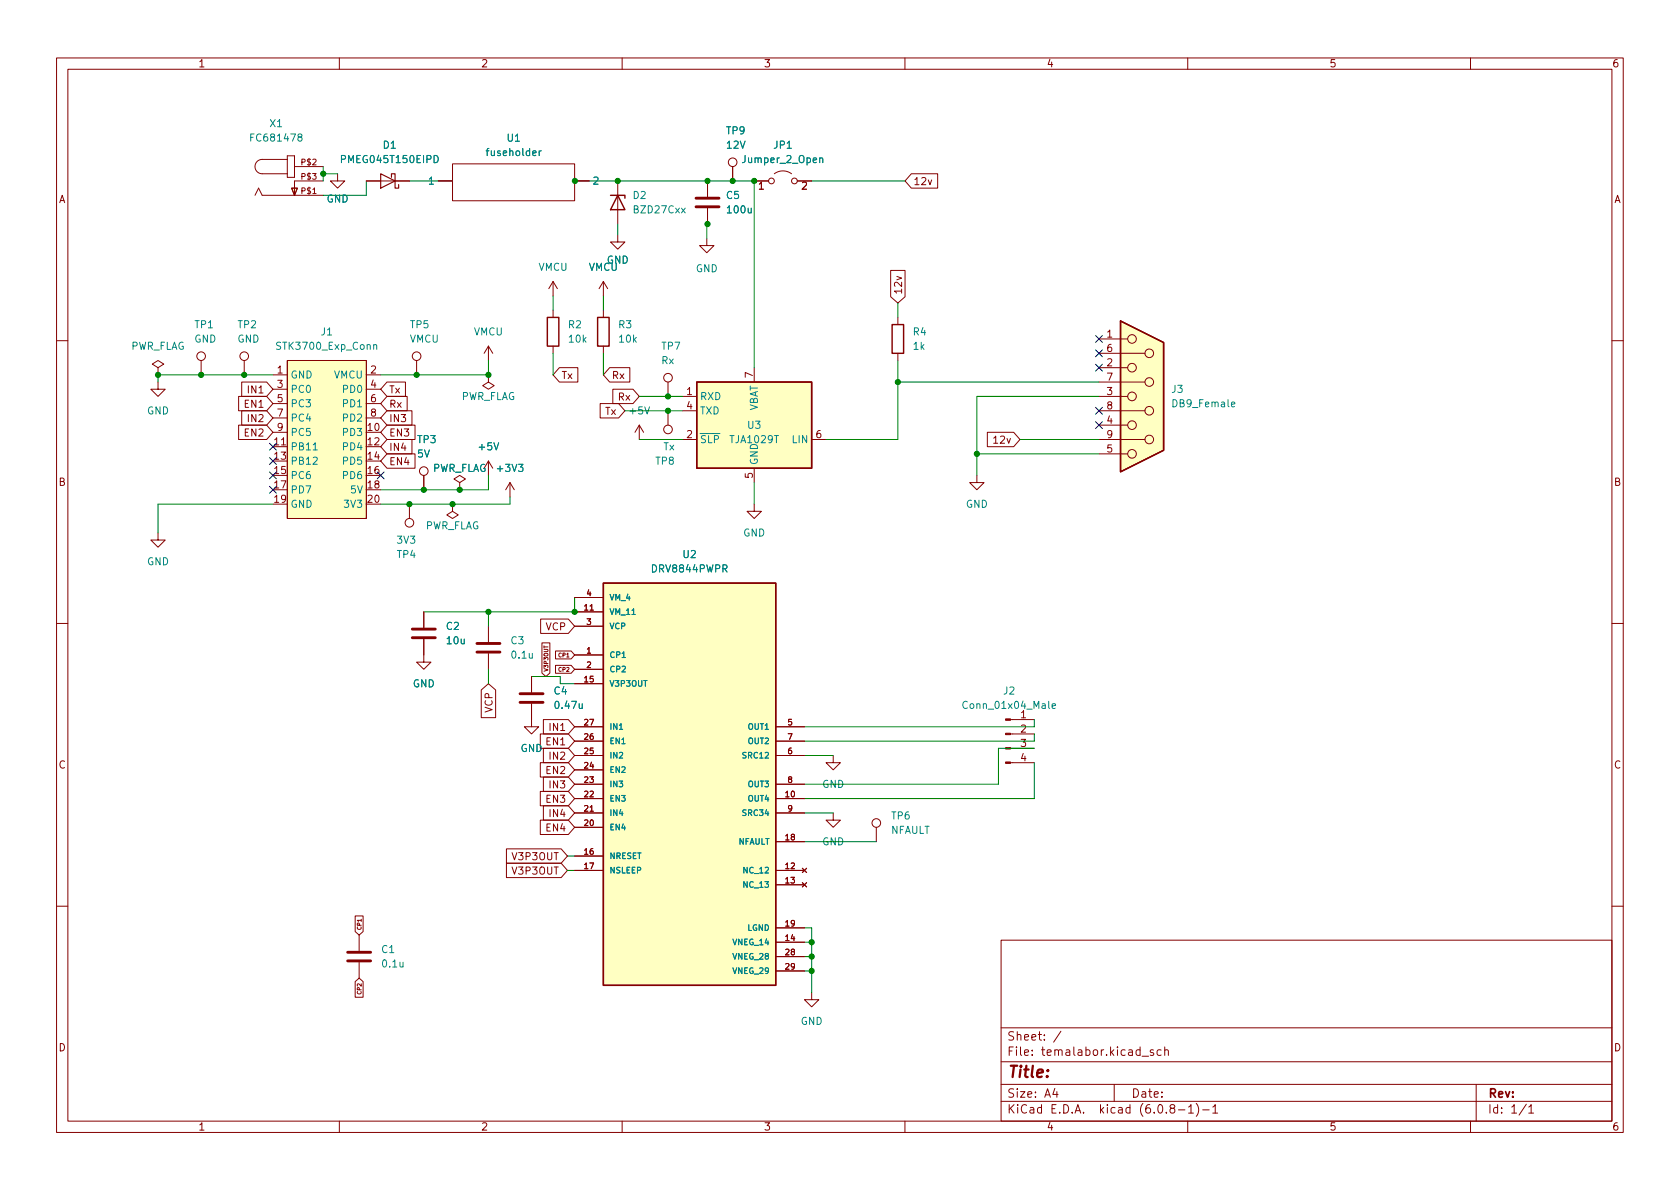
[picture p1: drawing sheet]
<svg xmlns="http://www.w3.org/2000/svg" width="297mm" height="210mm" viewBox="0 0 297 210" stroke-linecap="round" stroke-linejoin="round" font-family="sans-serif">
<g fill="none" stroke="#840000" stroke-width=".18">
<path d="M10 10.2h277v190.1h-277zM12 12.2h273v186.1h-273zM60 10.2v2M110 10.2v2M160 10.2v2M210 10.2v2M260 10.2v2M45.1 34.5l.6-1.2 .7 1.2h10.7M50.8 28.2h-4.4a1.27 1.27 0 0 0-1.3 1.3 1.27 1.27 0 0 0 1.3 1.2h4.4M50.8 27.6h1.3v3.8h-1.3zM51.6 33.3h1l-.5 1.2zM52.1 29.5h5"/>
<path d="M57.1 32h-5v2.5M59.7 30.7v1.3h1.3l-1.3 1.3-1.3-1.3h1.3M64.8 32h7.6M77.5 32h2.5M80 29h21.6v6.5h-21.6zM101.7 32h2.5M109.2 32v7.6M125.1 32v2.8M125.1 36.8v2.8M129.5 29.5v2.5M133.3 32h2.6M136.9 30.7a2.54 2.54 0 0 1 3.1 0"/>
<path d="M141 32h2.5M161.1 30.7h4.7v2.6h-4.7l-1.1-1.3zM97.8 49.8l-.8 1.2M97.8 49.8v2.5M97.8 54.9v1.2M97.8 49.8l.8 1.2M106.7 49.8l-.8 1.2M106.7 49.8v2.5M106.7 54.9v1.2M106.7 49.8l.7 1.2M109.2 41.5v1.3h1.3l-1.3 1.3-1.3-1.3h1.3M125 42.2v1.2h1.2l-1.2 1.3-1.3-1.3h1.3"/>
<path d="M157.5 47.8h2.5v4.7l-1.3 1.1-1.2-1.1zM158.7 56.1v1.3M194.3 59.9h5.1M10 60.2h2M27.9 67.6v1.2h1.3l-1.3 1.3-1.2-1.3h1.2M27.9 65l1.1-.6-1.1-.7-1 .7 1 .6v1.3M27.9 66.3h.1M35.6 63.7v2.6M42.2 70.1h4.9l1.2 1.3-1.2 1.2h-4.9zM42.2 75.2h4.9l1.2 1.2-1.2 1.3h-4.9zM42.7 72.6h4.4l1.2 1.3-1.2 1.3h-4.4zM42.7 67.6h4.4l1.2 1.2-1.2 1.3h-4.4z"/>
<path d="M43.2 63.7v2.6M48.3 66.3h2.5M48.3 79h2.5M48.3 68.8h2.5M48.3 71.4h2.5M48.3 73.9h2.5M48.3 76.4h2.5M50.8 63.7h14v28h-14zM64.8 66.3h2.5M64.8 68.8h2.5M64.8 71.4h2.5M64.8 73.9h2.5"/>
<path d="M68.4 67.6h3.3v2.5h-3.3l-1.1-1.3zM68.4 75.2h5v2.5h-5l-1.1-1.3zM68.4 70.1h3.6v2.5h-3.6l-1.1-1.2zM68.4 72.6h4.4v2.6h-4.4l-1.1-1.3zM68.4 77.7h4.4v2.6h-4.4l-1.1-1.3zM73.7 63.7v2.6M86.4 66.3v1.3l1 .6-1 .6-1.1-.6 1.1-.6M86.4 66.3h.1M86.4 61.2l-.8 1.3M86.4 61.2v2.5M86.4 61.2l.7 1.3M97.8 61.2v1.3"/>
<path d="M98.9 65h3.3v2.6h-3.3l-1.1-1.3zM106.1 71.4h3.3l1.1 1.2-1.1 1.3h-3.3zM106.7 61.2v1.3M107.8 65h3.6v2.6h-3.6l-1.1-1.3zM108.4 68.8h3.5l1.1 1.3-1.1 1.3h-3.5zM113 75.2l-.7 1.2M113 75.2v2.5M113 75.2l.8 1.2M118.1 67.6v2.5M118.1 72.6v2.6M120.6 77.7h2.6M120.6 72.6h2.6"/>
<path d="M120.6 70.1h2.6M133.3 65v2.6M143.5 77.7h2.5M158.7 62.5v1.2M174.6 76.4h4.6l1.1 1.3-1.1 1.3h-4.6zM194.3 77.7h8.1M194.3 75.2h5.1M194.3 72.6h8.1M194.3 70.1h5.1M194.3 67.6h8.1M194.3 65h5.1M194.3 62.5h8.1"/>
<path d="M285 60.2h2M27.9 94.2v1.3h1.3l-1.3 1.3-1.2-1.3h1.2M68.4 80.3h5v2.5h-5l-1.1-1.3zM72.4 89.1v2.6M74.9 84.1v2.5M80 89.1v1.3l1 .7-1 .6-1-.6 1-.7M80 89.1h.1M81.3 85.3l1-.6-1-.6-1 .6 1 .6v1.3M81.3 86.6h.1M86.4 81.5l.7 1.3M90.2 85.3l-.8 1.3M90.2 85.3v2.6"/>
<path d="M90.2 85.3l.7 1.3M133.3 89.1v1.3h1.3l-1.3 1.3-1.2-1.3h1.2M133.3 82.8v2.5M172.7 84.1v1.2h1.3l-1.3 1.3-1.3-1.3h1.3M194.3 80.3h5.1M10 110.2h2M74.9 113v4.1h1.3l-1.3 1.3-1.2-1.3h1.2M74.9 108.2v2.8M86.4 110.7v2.8M86.4 115.6v2.8M94 119.6v2.8M95.6 109.5h4.9l1.1 1.2-1.1 1.3h-4.9z"/>
<path d="M95.8 113.7h1.4v5.3l-.7 .6-.7-.6zM98.2 115.1h2.8l.6 .7-.6 .7h-2.8zM98.2 117.7h2.8l.6 .7-.6 .7h-2.8zM101.6 115.8h5.1M101.6 108.2h5.1M101.6 118.4h5.1M101.6 110.7h5.1M101.6 105.7h5.1M285 110.2h2M85.1 122l1.3-1.1 1.2 1.1v4.9h-2.5zM94 124.5v4h1.2l-1.2 1.3-1.3-1.3h1.3M95.5 139.9h5l1.1 1.3-1.1 1.3h-5z"/>
<path d="M95.5 134.9h5l1.1 1.2-1.1 1.3h-5zM95.5 129.8h5l1.1 1.3-1.1 1.2h-5zM96.1 137.4h4.4l1.1 1.3-1.1 1.2h-4.4zM96.1 132.3h4.4l1.1 1.3-1.1 1.3h-4.4zM96.1 127.2h4.4l1.1 1.3-1.1 1.3h-4.4zM101.6 120.9h5.1M101.6 138.7h5.1M101.6 136.1h5.1M101.6 133.6h5.1M101.6 131.1h5.1M101.6 128.5h5.1M137.2 138.7h5"/>
<path d="M137.2 133.6h5M137.2 131.1h5M137.2 128.5h5M147.3 133.6v1.3h1.3l-1.3 1.2-1.3-1.2h1.3M178.7 134.9h4.2M178.7 132.3h4.2M178.7 129.8h4.2M178.7 127.2h4.2M89.5 150.1h9.7l1.1 1.3-1.1 1.2h-9.7zM89.5 152.6h9.7l1.1 1.3-1.1 1.3h-9.7zM95.5 145h5l1.1 1.3-1.1 1.3h-5zM96.1 142.5h4.4l1.1 1.3-1.1 1.2h-4.4z"/>
<path d="M101.6 141.2h5.1M101.6 153.9h5.1M101.6 151.4h5.1M101.6 146.3h5.1M101.6 143.8h5.1M137.2 141.2h5M137.2 153.9h5M137.2 156.5h5M137.2 148.8h5M137.2 143.8h5M141.9 153.5l.7 .8M141.9 156.1l.7 .7"/>
<path d="M142.6 153.5l-.7 .8M142.6 156.1l-.7 .7M147.3 143.8v1.2h1.3l-1.3 1.3-1.3-1.3h1.3M154.9 146.3v2.5M10 160.2h2M62.8 173.6l.7-.6 .7 .6v2.7h-1.4zM62.8 162h1.4v2.7l-.7 .6-.7-.6zM63.5 165.3v2.8M63.5 170.2v2.8M137.2 166.6h5M137.2 164.1h5M137.2 169.2h5"/>
<path d="M137.2 171.7h5M143.5 175.5v1.3h1.3l-1.3 1.2-1.3-1.2h1.3M177 166.3h108v32h-108zM285 160.2h2M60 198.3v2M110 198.3v2M160 198.3v2M177 194.8h108M177 191.8h108M177 187.8h108M177 181.8h108M186.5 192.5l-.4 1h1"/>
<path d="M186.9 193v1M187.6 182.4l-1.3 1.9M197 191.8v3M201.9 186.8h1.2M203.9 185.7l-.3-.1-.2 .2v.3l.5 .1v.4h-.5M205.3 185.7l-.4-.1-.3 .3v.4l.1 .3h.6M205.9 185.8l.2-.2 .4 .1 .1 .9M205.9 185.1v1.5M207.1 196l-.2-.3v-.2l.2-.2 .5 .1 .1 .2-.1 .2-.6 .2-.1 .3v.4l.2 .1h.5l.1-.3-.1-.4-.2-.1M208.4 196.3h1.1M210 198.3v2M210.1 195.8l.5-.5v1.5"/>
<path d="M210.1 196.8h.9M211.5 195.1a1.72 1.72 0 0 1 0 2.3M212.6 196.3h1.2M214.4 195.8l.5-.5v1.5M214.4 196.8h.9M260 198.3v2M261 191.8v6.5M269.9 195.3l-1.3 1.9M270.3 195.8l.4-.5v1.5M270.3 196.8h.9"/>
<circle cx="129.5" cy="28.7" r=".76"/>
<circle cx="136.4" cy="32" r=".51"/>
<circle cx="140.5" cy="32" r=".51"/>
<circle cx="200.2" cy="59.9" r=".76"/>
<circle cx="35.6" cy="63" r=".76"/>
<circle cx="43.2" cy="63" r=".76"/>
<circle cx="73.7" cy="63" r=".76"/>
<circle cx="118.1" cy="75.9" r=".76"/>
<circle cx="118.1" cy="66.8" r=".76"/>
<circle cx="200.2" cy="65" r=".76"/>
<circle cx="200.2" cy="75.2" r=".76"/>
<circle cx="200.2" cy="70.1" r=".76"/>
<circle cx="203.2" cy="67.6" r=".76"/>
<circle cx="203.2" cy="72.6" r=".76"/>
<circle cx="203.2" cy="62.5" r=".76"/>
<circle cx="203.2" cy="77.7" r=".76"/>
<circle cx="72.4" cy="92.5" r=".76"/>
<circle cx="74.9" cy="83.3" r=".76"/>
<circle cx="200.2" cy="80.3" r=".76"/>
<circle cx="154.9" cy="145.5" r=".76"/>
</g>
<path d="M123.1 36.6h4M123.1 35h4M72.9 112.8h4.1M72.9 111.2h4.1M84.3 115.3h4.1M84.3 113.8h4.1M91.9 124.2h4.1M91.9 122.7h4.1M61.5 169.9h4M61.5 168.4h4" fill="none" stroke="#840000" stroke-width=".51"/>
<g fill="#840000" stroke="#840000" stroke-width=".18">
<path d="M177.8 134.7h.9v.3h-.9z"/>
<path d="M177.8 132.2h.9v.3h-.9z"/>
<path d="M177.8 129.7h.9v.2h-.9z"/>
<path d="M177.8 127.1h.9v.3h-.9z"/>
</g>
<path d="M95.3 26.7v.8M95.7 26.7l-.4 .2M144.9 28l.2-.1 .3 .1 .1 .8M55.4 79.6h.7M66.1 61.1l.2-.2 .3 .1v.8M186 124.9l.6-.2v-.2l-.4-.1-.2 .2 .1 .6h.5" fill="none" stroke="#008484" stroke-width=".18"/>
<g fill="#ffffc2" stroke="#ffffc2" stroke-width=".18">
<path d="M198.1 56.8l7.6 3.8v19l-7.6 3.8z"/>
<path d="M123.2 67.6h20.3v15.2h-20.3z"/>
<path d="M106.7 103.1h30.5v71.1h-30.5z"/>
<path d="M50.8 63.7h14v28h-14z"/>
<path d="M51.6 33.3h1l-.5 1.2z"/>
</g>
<path d="M107.9 34.5h2.6v.5M109.2 34.5l1.3 2.6h-2.6zM96.8 56.1h2v5.1h-2zM105.7 56.1h2v5.1h-2zM157.7 57.4h2.1v5.1h-2.1zM198.1 56.8l7.6 3.8v19l-7.6 3.8zM123.2 67.6h20.3v15.2h-20.3zM106.7 103.1h30.5v71.1h-30.5z" fill="none" stroke="#840000" stroke-width=".25"/>
<path d="M67.3 30.7l2.5 1.3-2.5 1.3zM69.2 31.4v-.7h.6v2.6h.7v-.7" fill="none" stroke="#840000" stroke-width=".2"/>
<g fill="none" stroke="#008400" stroke-width=".18">
<path d="M57.1 29.5v2.5M57.1 30.7h2.6M64.8 32v2.5h-7.7M72.4 32h7.6M101.6 32h31.7v33M109.2 39.6v1.9M125.2 39.6h-.2v2.6M143.5 32h16.5M97.8 52.3v2.6M106.7 52.3v2.6M158.7 53.6v2.5M48.3 66.3h-20.4v1.3"/>
<path d="M86.4 63.7v2.6h-19.1M97.8 62.5v3.8M106.7 62.5v3.8M110.5 72.6h10.1M113 70.1h7.6M113 77.7h7.6M158.7 63.7v14h-12.7M158.7 67.6h35.6M180.3 77.7h14M194.3 70.1h-21.6v14M48.3 89.1h-20.4v5.1M86.4 84.1v2.5h-19.1"/>
<path d="M90.2 87.9v1.2h-22.9M133.3 85.3v3.8M172.7 80.3h21.6M86.4 108.2v2.5M86.4 118.4v2.5M94 119.6h5.1v1.3h2.5M101.6 105.7v2.5h-26.7M142.2 133.6h5.1M182.9 134.9v6.3h-40.7M182.9 129.8v1.3h-40.7M182.9 127.2v1.3h-40.7M182.9 132.3h-6.4v6.4h-34.3"/>
<path d="M100.3 153.9h1.3M100.3 151.4h1.3M142.2 148.8h12.7M142.2 143.8h5.1M142.2 171.7h1.3M142.2 164.1h1.3v11.4M142.2 169.2h1.3M142.2 166.6h1.3"/>
</g>
<g fill="none" stroke="#000084" stroke-width=".18">
<path d="M193.7 59.3l1.2 1.2M194.9 59.3l-1.2 1.2M47.7 78.4l1.2 1.2M48.9 78.4l-1.2 1.2M193.7 74.6l1.2 1.2M193.7 64.4l1.2 1.2M193.7 61.9l1.2 1.2M193.7 72l1.2 1.2M194.9 74.6l-1.2 1.2M194.9 64.4l-1.2 1.2M194.9 61.9l-1.2 1.2M194.9 72l-1.2 1.2"/>
<path d="M47.7 86l1.2 1.2M47.7 80.9l1.2 1.2M47.7 83.5l1.2 1.2M48.9 86l-1.2 1.2M48.9 80.9l-1.2 1.2M48.9 83.5l-1.2 1.2M66.7 83.5l1.2 1.2M67.9 83.5l-1.2 1.2"/>
</g>
<g fill="#008400" stroke="#008400" stroke-width=".18">
<circle cx="158.7" cy="67.6" r=".46"/>
<circle cx="172.7" cy="80.3" r=".46"/>
<circle cx="118.1" cy="72.6" r=".46"/>
<circle cx="118.1" cy="70.1" r=".46"/>
<circle cx="125.1" cy="39.6" r=".46"/>
<circle cx="125.1" cy="32" r=".46"/>
<circle cx="129.5" cy="32" r=".46"/>
<circle cx="133.3" cy="32" r=".46"/>
<circle cx="101.7" cy="32" r=".46"/>
<circle cx="109.2" cy="32" r=".46"/>
<circle cx="43.2" cy="66.3" r=".46"/>
<circle cx="35.6" cy="66.3" r=".46"/>
<circle cx="27.9" cy="66.3" r=".46"/>
<circle cx="143.5" cy="169.2" r=".46"/>
<circle cx="143.5" cy="166.6" r=".46"/>
<circle cx="143.5" cy="171.7" r=".46"/>
<circle cx="73.7" cy="66.3" r=".46"/>
<circle cx="81.3" cy="86.6" r=".46"/>
<circle cx="74.9" cy="86.6" r=".46"/>
<circle cx="86.4" cy="66.3" r=".46"/>
<circle cx="57.1" cy="30.7" r=".46"/>
<circle cx="80" cy="89.1" r=".46"/>
<circle cx="72.4" cy="89.1" r=".46"/>
<circle cx="86.4" cy="108.2" r=".46"/>
<circle cx="101.6" cy="108.2" r=".46"/>
</g>
<text font-size="2.8" fill="#840000" x="178" y="190.6">Title:</text>
<g font-size="2.1" fill="#840000">
<text x="178" y="184">Sheet: /</text>
<text x="178" y="186.7">File: temalabor.kicad_sch</text>
<text x="178" y="196.9">KiCad E.D.A. kicad (6.0.8-1)-1</text>
<text x="178" y="194.1">Size: A4</text>
<text x="200" y="194.1">Date:</text>
<text x="263" y="194.1">Rev:</text>
<text x="263" y="196.9">Id: 1/1</text>
</g>
<g font-size="1.8" fill="#840000">
<text x="35" y="11.9">1</text>
<text x="85" y="11.9">2</text>
<text x="135" y="11.9">3</text>
<text x="185" y="11.9">4</text>
<text x="235" y="11.9">5</text>
<text x="285" y="11.9">6</text>
<text x="10.3" y="35.9">A</text>
<text x="134.1" y="33.5">1</text>
<text x="141.7" y="33.5">2</text>
<text x="161.4" y="32.7">12v</text>
<text x="285.3" y="35.9">A</text>
<text x="159.5" y="52.2" transform="rotate(-90 159.5 52.2)">12v</text>
<text x="195.7" y="59.7">1</text>
<text x="195.7" y="64.8">2</text>
<text x="195.7" y="62.2">6</text>
<text x="44.1" y="69.6">IN1</text>
<text x="49" y="66">1</text>
<text x="49" y="68.6">3</text>
<text x="49" y="71.1">5</text>
<text x="65.5" y="66">2</text>
<text x="65.5" y="68.6">4</text>
<text x="65.5" y="71.1">6</text>
<text x="68.7" y="69.6">Tx</text>
<text x="99.2" y="67">Tx</text>
<text x="108.1" y="67">Rx</text>
<text x="109.3" y="70.8">Rx</text>
<text x="121.4" y="69.8">1</text>
<text x="133.1" y="66.8" transform="rotate(-90 133.1 66.8)">7</text>
<text x="195.7" y="69.8">3</text>
<text x="195.7" y="67.3">7</text>
<text x="43.4" y="72.1">EN1</text>
<text x="43.4" y="77.2">EN2</text>
<text x="44.1" y="74.6">IN2</text>
<text x="49" y="73.7">7</text>
<text x="49" y="76.2">9</text>
<text x="65.1" y="76.2">10</text>
<text x="65.5" y="73.7">8</text>
<text x="68.7" y="77.2">EN3</text>
<text x="68.7" y="72.1">Rx</text>
<text x="68.7" y="74.6">IN3</text>
<text x="107" y="73.4">Tx</text>
<text x="121.4" y="77.5">2</text>
<text x="121.4" y="72.4">4</text>
<text x="144.3" y="77.5">6</text>
<text x="195.7" y="74.9">4</text>
<text x="195.7" y="72.4">8</text>
<text x="195.7" y="77.5">9</text>
<text x="48.5" y="78.7">11</text>
<text x="48.5" y="81.3">13</text>
<text x="48.5" y="83.8">15</text>
<text x="65.1" y="78.7">12</text>
<text x="65.1" y="81.3">14</text>
<text x="65.1" y="83.8">16</text>
<text x="68.7" y="82.3">EN4</text>
<text x="68.7" y="79.7">IN4</text>
<text x="176" y="78.4">12v</text>
<text x="195.7" y="80">5</text>
<text x="10.3" y="85.9">B</text>
<text x="48.5" y="86.4">17</text>
<text x="48.5" y="88.9">19</text>
<text x="65.1" y="86.4">18</text>
<text x="65.1" y="88.9">20</text>
<text x="133.1" y="84.6" transform="rotate(-90 133.1 84.6)">5</text>
<text x="285.3" y="85.9">B</text>
<text x="96.5" y="111.5">VCP</text>
<text x="87.1" y="126" transform="rotate(-90 87.1 126)">VCP</text>
<text x="96.7" y="131.8">EN1</text>
<text x="97.4" y="129.2">IN1</text>
<text x="180.5" y="127">1</text>
<text x="180.5" y="129.5">2</text>
<text x="10.3" y="135.9">C</text>
<text x="96.7" y="136.9">EN2</text>
<text x="97.4" y="134.3">IN2</text>
<text x="180.5" y="132.1">3</text>
<text x="180.5" y="134.6">4</text>
<text x="285.3" y="135.9">C</text>
<text x="96.7" y="141.9">EN3</text>
<text x="97.4" y="139.4">IN3</text>
<text x="96.7" y="147">EN4</text>
<text x="97.4" y="144.5">IN4</text>
<text x="90.8" y="152.1">V3P3OUT</text>
<text x="90.8" y="154.6">V3P3OUT</text>
<text x="10.3" y="185.9">D</text>
<text x="285.3" y="185.9">D</text>
<text x="35" y="199.9">1</text>
<text x="85" y="199.9">2</text>
<text x="135" y="199.9">3</text>
<text x="185" y="199.9">4</text>
<text x="235" y="199.9">5</text>
<text x="285" y="199.9">6</text>
</g>
<g font-size="1.8" fill="#008484">
<text x="47.7" y="22.5">X1</text>
<text x="128.5" y="23.7">TP9</text>
<text x="44.7" y="25">FC681478</text>
<text x="60.7" y="28.8">PMEG045T150EIPD</text>
<text x="67.8" y="26.3">D1</text>
<text x="86.3" y="27.6">fuseholder</text>
<text x="89.7" y="25">U1</text>
<text x="128.5" y="26.3">12V</text>
<text x="131.5" y="28.8">Jumper_2_Open</text>
<text x="136.9" y="26.3">JP1</text>
<text x="57.7" y="35.8">GND</text>
<text x="76" y="32.6">1</text>
<text x="104.7" y="32.6">2</text>
<text x="111.9" y="35.2">D2</text>
<text x="128.5" y="35.2">C5</text>
<text x="112.2" y="37.7">BZD27Cxx</text>
<text x="128.7" y="37.7">100u</text>
<text x="95.2" y="47.9">VMCU</text>
<text x="104.1" y="47.9">VMCU</text>
<text x="107.3" y="46.6">GND</text>
<text x="123" y="48.1">GND</text>
<text x="34.5" y="58">TP1</text>
<text x="42.1" y="58">TP2</text>
<text x="56.8" y="59.3">J1</text>
<text x="72.6" y="58">TP5</text>
<text x="83.8" y="59.3">VMCU</text>
<text x="100.5" y="58">R2</text>
<text x="109.4" y="58">R3</text>
<text x="161.5" y="59.3">R4</text>
<text x="23" y="61.8">PWR_FLAG</text>
<text x="34.3" y="60.6">GND</text>
<text x="42" y="60.6">GND</text>
<text x="49.2" y="61.8">STK3700_Exp_Conn</text>
<text x="72.4" y="60.6">VMCU</text>
<text x="100.7" y="60.6">10k</text>
<text x="109.5" y="60.6">10k</text>
<text x="116.9" y="64.4">Rx</text>
<text x="117" y="61.8">TP7</text>
<text x="161.5" y="61.8">1k</text>
<text x="51.3" y="66.9">GND</text>
<text x="51.3" y="69.5">PC0</text>
<text x="59.1" y="66.9">VMCU</text>
<text x="60.8" y="69.5">PD0</text>
<text x="81.4" y="70.7">PWR_FLAG</text>
<text x="123.7" y="70.7">RXD</text>
<text x="207.2" y="69.5">J3</text>
<text x="26" y="73.3">GND</text>
<text x="51.3" y="72">PC3</text>
<text x="51.3" y="74.5">PC4</text>
<text x="51.3" y="77.1">PC5</text>
<text x="60.8" y="77.1">PD3</text>
<text x="60.8" y="72">PD1</text>
<text x="60.8" y="74.5">PD2</text>
<text x="111.4" y="73.3">+5V</text>
<text x="123.7" y="73.3">TXD</text>
<text x="132.2" y="75.8">U3</text>
<text x="134" y="72.9" transform="rotate(-90 134 72.9)">VBAT</text>
<text x="207.5" y="72">DB9_Female</text>
<text x="51.3" y="79.6">PB11</text>
<text x="51.3" y="82.2">PB12</text>
<text x="60.8" y="79.6">PD4</text>
<text x="60.8" y="82.2">PD5</text>
<text x="73.8" y="80.9">5V</text>
<text x="73.8" y="78.4">TP3</text>
<text x="76.3" y="83.4">PWR_FLAG</text>
<text x="84.8" y="79.6">+5V</text>
<text x="88.1" y="83.4">+3V3</text>
<text x="116" y="82.2">TP8</text>
<text x="117.3" y="79.6">Tx</text>
<text x="123.7" y="78.4">~{SLP}TJA1029T</text>
<text x="134" y="82.3" transform="rotate(-90 134 82.3)">GND</text>
<text x="140.2" y="78.4">LIN</text>
<text x="51.3" y="84.7">PC6</text>
<text x="51.3" y="87.2">PD7</text>
<text x="51.3" y="89.8">GND</text>
<text x="60.8" y="84.7">PD6</text>
<text x="61.1" y="89.8">3V3</text>
<text x="62.1" y="87.2">5V</text>
<text x="170.8" y="89.8">GND</text>
<text x="75" y="93.6">PWR_FLAG</text>
<text x="131.4" y="94.9">GND</text>
<text x="26" y="99.9">GND</text>
<text x="70.2" y="98.7">TP4</text>
<text x="70.3" y="96.1">3V3</text>
<text x="115.4" y="101.2">DRV8844PWPR</text>
<text x="120.8" y="98.7">U2</text>
<text x="78.9" y="111.4">C2</text>
<text x="79.1" y="113.9">10u</text>
<text x="90.4" y="113.9">C3</text>
<text x="90.6" y="116.5">0.1u</text>
<text x="73" y="121.5">GND</text>
<text x="98" y="122.8">C4</text>
<text x="98.3" y="125.3">0.47u</text>
<text x="170.8" y="125.3">Conn_01x04_Male</text>
<text x="177.5" y="122.8">J2</text>
<text x="92" y="133">GND</text>
<text x="145.4" y="139.3">GND</text>
<text x="145.4" y="149.5">GND</text>
<text x="157.7" y="144.9">TP6</text>
<text x="157.7" y="147.4">NFAULT</text>
<text x="67.5" y="168.5">C1</text>
<text x="67.7" y="171.1">0.1u</text>
<text x="141.5" y="181.2">GND</text>
</g>
<g font-size="1.4" fill="#840000">
<text x="53.4" y="29.2">P$2</text>
<text x="53.4" y="34.3">P$1</text>
<text x="53.4" y="31.7">P$3</text>
<text x="103.4" y="107.9">11</text>
<text x="103.7" y="105.4">4</text>
<text x="103.7" y="110.5">3</text>
<text x="103.7" y="115.6">1</text>
<text x="103.7" y="118.1">2</text>
<text x="103.4" y="120.6">15</text>
<text x="103.4" y="130.8">26</text>
<text x="103.4" y="128.3">27</text>
<text x="139.3" y="128.3">5</text>
<text x="139.3" y="130.8">7</text>
<text x="103.4" y="135.9">24</text>
<text x="103.4" y="133.3">25</text>
<text x="139.3" y="133.3">6</text>
<text x="103.4" y="143.5">21</text>
<text x="103.4" y="141">22</text>
<text x="103.4" y="138.4">23</text>
<text x="138.9" y="141">10</text>
<text x="139.3" y="138.4">8</text>
<text x="139.3" y="143.5">9</text>
<text x="103.4" y="146">20</text>
<text x="138.9" y="148.6">18</text>
<text x="103.4" y="151.1">16</text>
<text x="103.4" y="153.7">17</text>
<text x="138.9" y="153.7">12</text>
<text x="138.9" y="156.2">13</text>
<text x="138.9" y="166.4">14</text>
<text x="138.9" y="163.8">19</text>
<text x="138.9" y="168.9">28</text>
<text x="138.9" y="171.4">29</text>
</g>
<g font-size="1.4" fill="#008484">
<text x="107.7" y="106.2">VM_4</text>
<text x="107.7" y="108.7">VM_11</text>
<text x="107.7" y="111.2">VCP</text>
<text x="107.7" y="116.3">CP1</text>
<text x="107.7" y="118.9">CP2</text>
<text x="107.7" y="121.4">V3P3OUT</text>
<text x="107.7" y="131.6">EN1</text>
<text x="107.7" y="129">IN1</text>
<text x="132.4" y="129">OUT1</text>
<text x="132.4" y="131.6">OUT2</text>
<text x="107.7" y="136.6">EN2</text>
<text x="107.7" y="134.1">IN2</text>
<text x="131.6" y="134.1">SRC12</text>
<text x="107.7" y="141.7">EN3</text>
<text x="107.7" y="139.2">IN3</text>
<text x="132.4" y="141.7">OUT4</text>
<text x="132.4" y="139.2">OUT3</text>
<text x="107.7" y="146.8">EN4</text>
<text x="107.7" y="144.3">IN4</text>
<text x="130.5" y="149.3">NFAULT</text>
<text x="131.6" y="144.3">SRC34</text>
<text x="107.7" y="151.9">NRESET</text>
<text x="107.7" y="154.4">NSLEEP</text>
<text x="131.7" y="154.4">NC_12</text>
<text x="131.7" y="157">NC_13</text>
<text x="129.8" y="167.1">VNEG_14</text>
<text x="132.1" y="164.6">LGND</text>
<text x="129.8" y="169.7">VNEG_28</text>
<text x="129.8" y="172.2">VNEG_29</text>
</g>
<g font-size="1" fill="#840000">
<text x="96.9" y="118.8" transform="rotate(-90 96.9 118.8)">V3P3OUT</text>
<text x="98.9" y="116.2">CP1</text>
<text x="98.9" y="118.8">CP2</text>
<text x="63.9" y="164.6" transform="rotate(-90 63.9 164.6)">CP1</text>
<text x="63.9" y="175.7" transform="rotate(-90 63.9 175.7)">CP2</text>
</g>
</svg>
